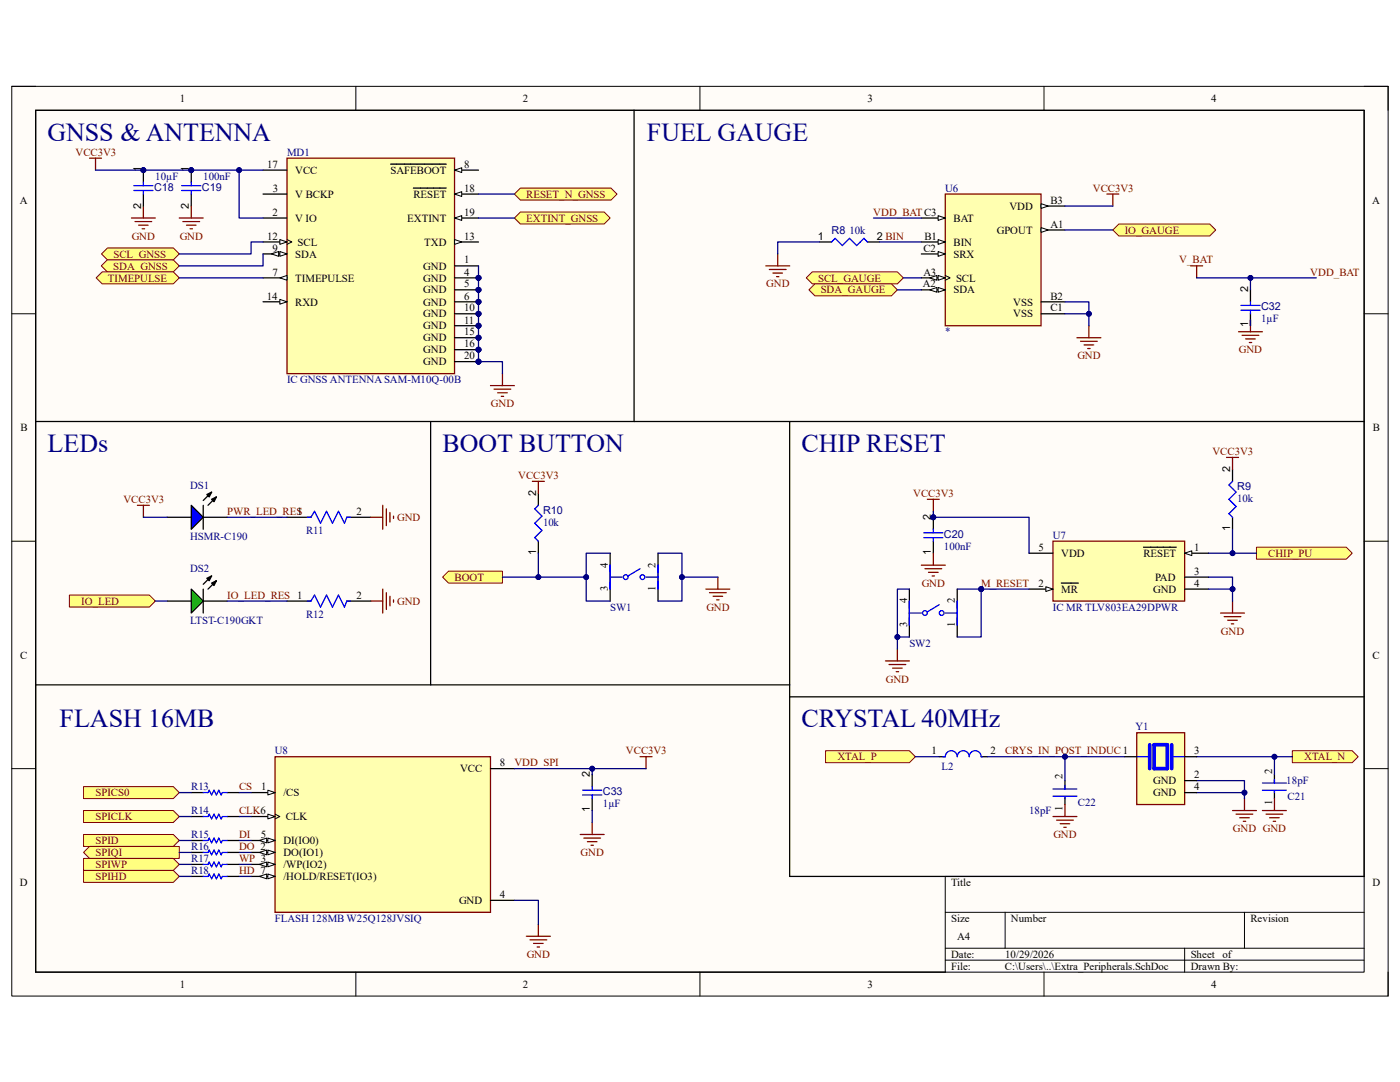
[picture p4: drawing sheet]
<svg xmlns="http://www.w3.org/2000/svg" width="279mm" height="216mm" viewBox="0 0 279 216" stroke-linecap="round" stroke-linejoin="round" font-family="sans-serif">
<path d="M2.3 17.2h274.7v181.6h-274.7z" fill-rule="evenodd" fill="#fffcf8"/>
<path d="M2.3 17.2h274.7v181.6h-274.7z" fill="none" stroke="#000" stroke-width=".2"/>
<path d="M7.1 22h265.1v172h-265.1z" fill-rule="evenodd" fill="#fffcf8"/>
<g fill="none" stroke="#000" stroke-width=".2">
<path d="M2.3 17.2h4.8M71 17.2v4.8M139.7 17.2v4.8M208.4 17.2v4.8M272.2 17.2h4.8v4.8M7.1 22h265.1v172h-265.1zM2.3 62.6h4.8M272.2 62.6h4.8M2.3 108h4.8M272.2 108h4.8M2.3 153.4h4.8M272.2 153.4h4.8"/>
<path d="M272.2 174.9h-83.6v19.1M71 194v4.8M139.7 194v4.8M188.6 182h83.6M188.6 189.2h83.6M188.6 191.6h83.6M200.6 182v7.2M208.4 194v4.8M236.4 189.2v4.8M248.4 182v7.2M277 194v4.8"/>
</g>
<circle cx="95.5" cy="55.4" r=".48" fill="#000080"/>
<circle cx="95.5" cy="55.4" r=".48" fill="none" stroke="#000080" stroke-width=".2"/>
<circle cx="95.5" cy="57.8" r=".48" fill="#000080"/>
<circle cx="95.5" cy="57.8" r=".48" fill="none" stroke="#000080" stroke-width=".2"/>
<circle cx="95.5" cy="60.2" r=".48" fill="#000080"/>
<circle cx="95.5" cy="60.2" r=".48" fill="none" stroke="#000080" stroke-width=".2"/>
<circle cx="95.5" cy="62.6" r=".48" fill="#000080"/>
<circle cx="95.5" cy="62.6" r=".48" fill="none" stroke="#000080" stroke-width=".2"/>
<circle cx="95.5" cy="65" r=".48" fill="#000080"/>
<circle cx="95.5" cy="65" r=".48" fill="none" stroke="#000080" stroke-width=".2"/>
<circle cx="95.5" cy="67.4" r=".48" fill="#000080"/>
<circle cx="95.5" cy="67.4" r=".48" fill="none" stroke="#000080" stroke-width=".2"/>
<circle cx="95.5" cy="69.8" r=".48" fill="#000080"/>
<circle cx="95.5" cy="69.8" r=".48" fill="none" stroke="#000080" stroke-width=".2"/>
<circle cx="95.5" cy="72.2" r=".48" fill="#000080"/>
<circle cx="95.5" cy="72.2" r=".48" fill="none" stroke="#000080" stroke-width=".2"/>
<path d="M57.3 31.6h33.4v43h-33.4z" fill-rule="evenodd" fill="#ffffb0"/>
<path d="M57.3 31.6h33.4v43h-33.4z" fill="none" stroke="#800000" stroke-width=".25"/>
<path d="M52.5 33.9h4.8M90.7 33.9h4.8" fill="none" stroke="#000" stroke-width=".25"/>
<path d="M90.7 33.9l1.4-.4v.9z" fill="#f8fcff"/>
<path d="M90.7 33.9l1.4-.4v.9z" fill="none" stroke="#000" stroke-width=".2"/>
<path d="M78 32.8h8.2M86.2 32.8h2.8M90.7 43.5h4.8" fill="none" stroke="#000" stroke-width=".25"/>
<path d="M90.7 43.5l1.4-.5v1z" fill="#f8fcff"/>
<path d="M90.7 43.5l1.4-.5v1z" fill="none" stroke="#000" stroke-width=".2"/>
<path d="M90.7 38.7h4.8" fill="none" stroke="#000" stroke-width=".25"/>
<path d="M90.7 38.7l1.4-.5v1z" fill="#f8fcff"/>
<path d="M90.7 38.7l1.4-.5v1z" fill="none" stroke="#000" stroke-width=".2"/>
<path d="M89 37.5h-6.5M52.5 60.2h4.8" fill="none" stroke="#000" stroke-width=".25"/>
<path d="M55.8 59.7l1.5 .5-1.5 .5z" fill="#f8fcff"/>
<path d="M55.8 59.7l1.5 .5-1.5 .5z" fill="none" stroke="#000" stroke-width=".2"/>
<path d="M52.5 48.3h4.8" fill="none" stroke="#000" stroke-width=".25"/>
<path d="M55.8 47.8l1.5 .5-1.5 .5z" fill="#f8fcff"/>
<path d="M55.8 47.8l1.5 .5-1.5 .5zM57.3 47.8l.9 .5-.9 .5" fill="none" stroke="#000" stroke-width=".2"/>
<path d="M52.5 50.7h4.8" fill="none" stroke="#000" stroke-width=".25"/>
<path d="M55.8 50.2l1.5 .5-1.5 .4z" fill="#f8fcff"/>
<path d="M55.8 50.2l1.5 .5-1.5 .4z" fill="none" stroke="#000" stroke-width=".2"/>
<path d="M54.2 50.7l1.4-.5v.9z" fill="#f8fcff"/>
<path d="M54.2 50.7l1.4-.5v.9z" fill="none" stroke="#000" stroke-width=".2"/>
<path d="M52.5 55.4h4.8" fill="none" stroke="#000" stroke-width=".25"/>
<path d="M55.8 55.4l1.5-.4v.9z" fill="#f8fcff"/>
<path d="M55.8 55.4l1.5-.4v.9z" fill="none" stroke="#000" stroke-width=".2"/>
<path d="M90.7 48.3h4.8" fill="none" stroke="#000" stroke-width=".25"/>
<path d="M90.7 47.8l1.4 .5-1.4 .5z" fill="#f8fcff"/>
<path d="M90.7 47.8l1.4 .5-1.4 .5z" fill="none" stroke="#000" stroke-width=".2"/>
<path d="M52.5 38.7h4.8M52.5 43.5h4.8M90.7 53.1h4.8M90.7 55.4h4.8" fill="none" stroke="#000" stroke-width=".25"/>
<circle cx="95.5" cy="55.4" r=".48" fill="#000080"/>
<circle cx="95.5" cy="55.4" r=".48" fill="none" stroke="#000080" stroke-width=".2"/>
<path d="M90.7 57.8h4.8" fill="none" stroke="#000" stroke-width=".25"/>
<circle cx="95.5" cy="57.8" r=".48" fill="#000080"/>
<circle cx="95.5" cy="57.8" r=".48" fill="none" stroke="#000080" stroke-width=".2"/>
<path d="M90.7 60.2h4.8" fill="none" stroke="#000" stroke-width=".25"/>
<circle cx="95.5" cy="60.2" r=".48" fill="#000080"/>
<circle cx="95.5" cy="60.2" r=".48" fill="none" stroke="#000080" stroke-width=".2"/>
<path d="M90.7 62.6h4.8" fill="none" stroke="#000" stroke-width=".25"/>
<circle cx="95.5" cy="62.6" r=".48" fill="#000080"/>
<circle cx="95.5" cy="62.6" r=".48" fill="none" stroke="#000080" stroke-width=".2"/>
<path d="M90.7 65h4.8" fill="none" stroke="#000" stroke-width=".25"/>
<circle cx="95.5" cy="65" r=".48" fill="#000080"/>
<circle cx="95.5" cy="65" r=".48" fill="none" stroke="#000080" stroke-width=".2"/>
<path d="M90.7 67.4h4.8" fill="none" stroke="#000" stroke-width=".25"/>
<circle cx="95.5" cy="67.4" r=".48" fill="#000080"/>
<circle cx="95.5" cy="67.4" r=".48" fill="none" stroke="#000080" stroke-width=".2"/>
<path d="M90.7 69.8h4.8" fill="none" stroke="#000" stroke-width=".25"/>
<circle cx="95.5" cy="69.8" r=".48" fill="#000080"/>
<circle cx="95.5" cy="69.8" r=".48" fill="none" stroke="#000080" stroke-width=".2"/>
<path d="M90.7 72.2h4.8" fill="none" stroke="#000" stroke-width=".25"/>
<circle cx="95.5" cy="72.2" r=".48" fill="#000080"/>
<circle cx="95.5" cy="72.2" r=".48" fill="none" stroke="#000080" stroke-width=".2"/>
<path d="M21.4 49.5h13.2l1.2 1.2-1.2 1.2h-13.2l-1.1-1.2z" fill-rule="evenodd" fill="#ffff80"/>
<path d="M21.4 49.5h13.2l1.2 1.2-1.2 1.2h-13.2l-1.1-1.2z" fill="none" stroke="#800000" stroke-width=".2"/>
<path d="M21.4 51.9h13.2l1.2 1.2-1.2 1.2h-13.2l-1.2-1.2z" fill-rule="evenodd" fill="#ffff80"/>
<path d="M21.4 51.9h13.2l1.2 1.2-1.2 1.2h-13.2l-1.2-1.2z" fill="none" stroke="#800000" stroke-width=".2"/>
<path d="M20.4 54.3h14.2l1.2 1.1-1.2 1.2h-14.2l-1.2-1.2z" fill-rule="evenodd" fill="#ffff80"/>
<path d="M20.4 54.3h14.2l1.2 1.1-1.2 1.2h-14.2l-1.2-1.2z" fill="none" stroke="#800000" stroke-width=".2"/>
<path d="M26.2 43.5h4.8M26.9 44.2h3.4M27.7 44.9h1.9M28.4 45.7h.5M28.6 41.1v2.4" fill="none" stroke="#800000" stroke-width=".25"/>
<circle cx="28.6" cy="33.9" r=".48" fill="#000080"/>
<circle cx="28.6" cy="33.9" r=".48" fill="none" stroke="#000080" stroke-width=".2"/>
<path d="M28.6 33.9v2.4" fill="none" stroke="#000" stroke-width=".25"/>
<circle cx="28.6" cy="33.9" r=".48" fill="#000080"/>
<circle cx="28.6" cy="33.9" r=".48" fill="none" stroke="#000080" stroke-width=".2"/>
<path d="M28.6 38.7v2.4" fill="none" stroke="#000" stroke-width=".25"/>
<path d="M26.7 38h3.8M26.7 37.1h3.8M28.6 36.3v.8M28.6 38v.7" fill="none" stroke="#00f" stroke-width=".25"/>
<circle cx="38.2" cy="33.9" r=".48" fill="#000080"/>
<circle cx="38.2" cy="33.9" r=".48" fill="none" stroke="#000080" stroke-width=".2"/>
<path d="M38.2 33.9v2.4" fill="none" stroke="#000" stroke-width=".25"/>
<circle cx="38.2" cy="33.9" r=".48" fill="#000080"/>
<circle cx="38.2" cy="33.9" r=".48" fill="none" stroke="#000080" stroke-width=".2"/>
<path d="M38.2 38.7v2.4" fill="none" stroke="#000" stroke-width=".25"/>
<path d="M36.3 38h3.8M36.3 37.1h3.8M38.2 36.3v.8M38.2 38v.7" fill="none" stroke="#00f" stroke-width=".25"/>
<path d="M35.8 43.5h4.8M36.5 44.2h3.3M37.2 44.9h1.9M37.9 45.7h.5M38.2 41.1v2.4M97.9 76.9h4.8M98.6 77.7h3.3M99.3 78.4h1.9M100 79.1h.5M100.3 74.6v2.3" fill="none" stroke="#800000" stroke-width=".25"/>
<path d="M103.9 37.5h18l1.2 1.2-1.2 1.2h-18l-1.2-1.2z" fill-rule="evenodd" fill="#ffff80"/>
<path d="M103.9 37.5h18l1.2 1.2-1.2 1.2h-18l-1.2-1.2z" fill="none" stroke="#800000" stroke-width=".2"/>
<path d="M103.9 42.3h16.7l1.2 1.2-1.2 1.2h-16.7l-1.2-1.2z" fill-rule="evenodd" fill="#ffff80"/>
<path d="M103.9 42.3h16.7l1.2 1.2-1.2 1.2h-16.7l-1.2-1.2z" fill="none" stroke="#800000" stroke-width=".2"/>
<path d="M17.9 31.6h2.4M19.1 31.6v2.3" fill="none" stroke="#800000" stroke-width=".25"/>
<path d="M33.4 103.2h4.8M40.6 103.2h4.7" fill="none" stroke="#000" stroke-width=".25"/>
<path d="M38.2 100.8l2.4 2.4-2.4 2.4z" fill="#00f"/>
<path d="M41.3 98.7l.9-.5-.4 1zM42.2 99.6l1-.4-.5 .9zM42.2 98.2l-1.6 1.7M43.2 99.2l-1.7 1.6M33.4 119.9h4.8M38.2 100.8l2.4 2.4-2.4 2.4zM40.6 100.8v4.8M40.6 119.9h4.7" fill="none" stroke="#000" stroke-width=".25"/>
<path d="M41.3 98.7l.9-.5-.4 1zM42.2 99.6l1-.4-.5 .9z" fill="#000"/>
<path d="M38.2 117.5l2.4 2.4-2.4 2.4z" fill="#00bf00"/>
<g fill="none" stroke="#000" stroke-width=".25">
<path d="M38.2 117.5l2.4 2.4-2.4 2.4zM40.6 117.5v4.8M41.3 115.4l.9-.5-.4 1zM42.2 116.4l1-.5-.5 .9zM42.2 114.9l-1.6 1.7M43.2 115.9l-1.7 1.6M57.3 103.2h4.8M57.3 119.9h4.8M69.2 103.2h4.8M69.2 119.9h4.8M187.5 151h1.1M195.8 151h1.2"/>
<path d="M212.5 155.8v1.6M212.5 159.1v1.4M254.3 154.6v1.6M254.3 157.9v1.5"/>
</g>
<path d="M41.3 115.4l.9-.5-.4 1zM42.2 116.4l1-.5-.5 .9z" fill="#000"/>
<g fill="none" stroke="#800000" stroke-width=".25">
<path d="M27.4 100.8h2.4M28.6 100.8v2.4M74 119.9h2.4M74 103.2h2.4M76.4 100.8v4.8M76.4 117.5v4.8M77.1 101.5v3.4M77.1 118.3v3.3M77.8 102.3v1.9M77.8 119v1.9M78.5 103v.5M78.5 119.7v.5"/>
<path d="M248.4 159.4v2.3M254.3 159.4v2.3M210.1 162.9h4.8M210.9 163.7h3.3M211.6 164.4h1.9M212.3 165.1h.5M212.5 160.5v2.4M246 161.7h4.8M246.7 162.5h3.3M247.4 163.2h1.9M248.1 163.9h.5M251.9 161.7h4.8"/>
<path d="M252.7 162.5h3.3M253.4 163.2h1.9M254.1 163.9h.5"/>
</g>
<path d="M61.3 103.2h.8l.7-1.2 1.2 2.4 1.2-2.4 1.2 2.4 1.1-2.4 1.2 2.4 .5-1.2h.7M61.3 119.9h.8l.7-1.2 1.2 2.4 1.2-2.4 1.2 2.4 1.1-2.4 1.2 2.4 .5-1.2h.7M188.2 151h.5a1.19 1.19 0 0 1 1.1-1.2 1.19 1.19 0 0 1 1.2 1.2 1.2 1.2 0 0 1 1.2-1.2 1.2 1.2 0 0 1 1.2 1.2 1.19 1.19 0 0 1 1.2-1.2 1.19 1.19 0 0 1 1.2 1.2h.3M210.1 157.4h4.8M210.1 158.9h4.8M212.5 156.7v.7M212.5 159.1v.3M251.9 156.2h4.8M251.9 157.7h4.8M254.3 155.5v.7M254.3 157.9v.3" fill="none" stroke="#00f" stroke-width=".25"/>
<path d="M54.9 151h43v31h-43z" fill-rule="evenodd" fill="#ffffb0"/>
<path d="M54.9 151h43v31h-43z" fill="none" stroke="#800000" stroke-width=".25"/>
<path d="M50.1 158.2h4.8" fill="none" stroke="#000" stroke-width=".25"/>
<path d="M53.5 157.7l1.4 .5-1.4 .4z" fill="#f8fcff"/>
<path d="M53.5 157.7l1.4 .5-1.4 .4z" fill="none" stroke="#000" stroke-width=".2"/>
<path d="M50.1 162.9h4.8" fill="none" stroke="#000" stroke-width=".25"/>
<path d="M53.5 162.5l1.4 .4-1.4 .5z" fill="#f8fcff"/>
<path d="M53.5 162.5l1.4 .4-1.4 .5zM54.9 162.5l.9 .4-.9 .5" fill="none" stroke="#000" stroke-width=".2"/>
<path d="M50.1 167.7h4.8" fill="none" stroke="#000" stroke-width=".25"/>
<path d="M53.5 167.2l1.4 .5-1.4 .5z" fill="#f8fcff"/>
<path d="M53.5 167.2l1.4 .5-1.4 .5z" fill="none" stroke="#000" stroke-width=".2"/>
<path d="M51.8 167.7l1.4-.5v1z" fill="#f8fcff"/>
<path d="M51.8 167.7l1.4-.5v1z" fill="none" stroke="#000" stroke-width=".2"/>
<path d="M50.1 170.1h4.8" fill="none" stroke="#000" stroke-width=".25"/>
<path d="M53.5 169.6l1.4 .5-1.4 .5z" fill="#f8fcff"/>
<path d="M53.5 169.6l1.4 .5-1.4 .5z" fill="none" stroke="#000" stroke-width=".2"/>
<path d="M51.8 170.1l1.4-.5v1z" fill="#f8fcff"/>
<path d="M51.8 170.1l1.4-.5v1z" fill="none" stroke="#000" stroke-width=".2"/>
<path d="M50.1 172.5h4.8" fill="none" stroke="#000" stroke-width=".25"/>
<path d="M53.5 172l1.4 .5-1.4 .5z" fill="#f8fcff"/>
<path d="M53.5 172l1.4 .5-1.4 .5z" fill="none" stroke="#000" stroke-width=".2"/>
<path d="M51.8 172.5l1.4-.5v1z" fill="#f8fcff"/>
<path d="M51.8 172.5l1.4-.5v1z" fill="none" stroke="#000" stroke-width=".2"/>
<path d="M50.1 174.9h4.8" fill="none" stroke="#000" stroke-width=".25"/>
<path d="M53.5 174.4l1.4 .5-1.4 .5z" fill="#f8fcff"/>
<path d="M53.5 174.4l1.4 .5-1.4 .5z" fill="none" stroke="#000" stroke-width=".2"/>
<path d="M51.8 174.9l1.4-.5v1z" fill="#f8fcff"/>
<path d="M51.8 174.9l1.4-.5v1z" fill="none" stroke="#000" stroke-width=".2"/>
<path d="M97.9 153.4h4.8M97.9 179.7h4.8" fill="none" stroke="#000" stroke-width=".25"/>
<path d="M16.7 161.7h17.9l1.2 1.2-1.2 1.2h-17.9z" fill-rule="evenodd" fill="#ffff80"/>
<path d="M16.7 161.7h17.9l1.2 1.2-1.2 1.2h-17.9z" fill="none" stroke="#800000" stroke-width=".2"/>
<path d="M16.7 166.5h17.9l1.2 1.2-1.2 1.2h-17.9z" fill-rule="evenodd" fill="#ffff80"/>
<path d="M16.7 166.5h17.9l1.2 1.2-1.2 1.2h-17.9z" fill="none" stroke="#800000" stroke-width=".2"/>
<path d="M17.9 168.9h17.9v2.4h-17.9l-1.2-1.2z" fill-rule="evenodd" fill="#ffff80"/>
<path d="M17.9 168.9h17.9v2.4h-17.9l-1.2-1.2z" fill="none" stroke="#800000" stroke-width=".2"/>
<path d="M16.7 171.3h17.9l1.2 1.2-1.2 1.2h-17.9z" fill-rule="evenodd" fill="#ffff80"/>
<path d="M16.7 171.3h17.9l1.2 1.2-1.2 1.2h-17.9z" fill="none" stroke="#800000" stroke-width=".2"/>
<path d="M16.7 173.7h17.9l1.2 1.2-1.2 1.2h-17.9z" fill-rule="evenodd" fill="#ffff80"/>
<path d="M16.7 173.7h17.9l1.2 1.2-1.2 1.2h-17.9z" fill="none" stroke="#800000" stroke-width=".2"/>
<path d="M105.1 186.8h4.7M105.8 187.5h3.3M106.5 188.2h1.9M107.2 189h.5M107.4 184.4v2.4" fill="none" stroke="#800000" stroke-width=".25"/>
<path d="M16.7 157h17.9l1.2 1.2-1.2 1.1h-17.9z" fill-rule="evenodd" fill="#ffff80"/>
<path d="M16.7 157h17.9l1.2 1.2-1.2 1.1h-17.9z" fill="none" stroke="#800000" stroke-width=".2"/>
<path d="M38.2 158.2h2.4M45.3 158.2h2.4M38.2 162.9h2.4M38.2 167.7h2.4M38.2 170.1h2.4M38.2 172.5h2.4M38.2 174.9h2.4M45.3 162.9h2.4M45.3 167.7h2.4M45.3 170.1h2.4M45.3 172.5h2.4M45.3 174.9h2.4" fill="none" stroke="#000" stroke-width=".25"/>
<path d="M40.6 158.2h.9l.3-.5 .4 .9 .5-.9 .5 .9 .5-.9 .4 .9 .3-.4h.9M40.6 162.9h.9l.3-.4 .4 .9 .5-.9 .5 .9 .5-.9 .4 .9 .3-.5h.9M40.6 167.7h.9l.3-.5 .4 1 .5-1 .5 1 .5-1 .4 1 .3-.5h.9M40.6 170.1h.9l.3-.5 .4 1 .5-1 .5 1 .5-1 .4 1 .3-.5h.9M40.6 172.5h.9l.3-.5 .4 1 .5-1 .5 1 .5-1 .4 1 .3-.5h.9M40.6 174.9h.9l.3-.5 .4 1 .5-1 .5 1 .5-1 .4 1 .3-.5h.9" fill="none" stroke="#00f" stroke-width=".25"/>
<path d="M210.1 108h26.3v11.9h-26.3z" fill-rule="evenodd" fill="#ffffb0"/>
<path d="M210.1 108h26.3v11.9h-26.3z" fill="none" stroke="#800000" stroke-width=".25"/>
<path d="M205.4 110.4h4.7M205.4 117.5h4.7" fill="none" stroke="#000" stroke-width=".25"/>
<path d="M208.7 117.1l1.4 .4-1.4 .5z" fill="#f8fcff"/>
<path d="M208.7 117.1l1.4 .4-1.4 .5z" fill="none" stroke="#000" stroke-width=".2"/>
<path d="M211.8 116.4h3.4M236.4 110.4h4.8" fill="none" stroke="#000" stroke-width=".25"/>
<path d="M236.4 110.4l1.4-.5v1z" fill="#f8fcff"/>
<path d="M236.4 110.4l1.4-.5v1z" fill="none" stroke="#000" stroke-width=".2"/>
<path d="M181.5 117.5v9.6M191 117.5v9.6M228.2 109.2h6.5M236.4 117.5h4.8M236.4 115.2h4.8" fill="none" stroke="#000" stroke-width=".25"/>
<g fill="none" stroke="#00f" stroke-width=".25">
<path d="M181.5 119.9v4.8M191 119.9v4.8M181.5 122.3h2.4M187.5 120.6l-2.4 1.5M188.6 122.3h2.4"/>
<circle cx="184.6" cy="122.3" r=".48"/>
<circle cx="187.9" cy="122.3" r=".48"/>
</g>
<path d="M246 119.9v2.4M176.7 131.9h4.8M177.4 132.6h3.4M178.1 133.3h2M178.9 134h.4M179.1 129.5v2.4M243.6 122.3h4.8M244.3 123h3.3M245 123.8h1.9M245.7 124.5h.5" fill="none" stroke="#800000" stroke-width=".25"/>
<path d="M250.8 109.2h17.9l1.2 1.2-1.2 1.2h-17.9z" fill-rule="evenodd" fill="#ffff80"/>
<path d="M250.8 109.2h17.9l1.2 1.2-1.2 1.2h-17.9z" fill="none" stroke="#800000" stroke-width=".2"/>
<path d="M246 93.7v2.4M246 103.2v2.4" fill="none" stroke="#000" stroke-width=".25"/>
<path d="M246 96.1l-.7 .7 1.4 1.4-1.4 1.4 1.4 1.5-1.4 1.4 .7 .7" fill="none" stroke="#00f" stroke-width=".25"/>
<path d="M185.1 99.6h2.4M186.3 99.6v2.4M244.8 91.3h2.4M246 91.3v2.4" fill="none" stroke="#800000" stroke-width=".25"/>
<circle cx="186.3" cy="103.2" r=".48" fill="#000080"/>
<circle cx="186.3" cy="103.2" r=".48" fill="none" stroke="#000080" stroke-width=".2"/>
<path d="M186.3 103.2v2.4M186.3 108v2.4" fill="none" stroke="#000" stroke-width=".25"/>
<circle cx="186.3" cy="103.2" r=".48" fill="#000080"/>
<circle cx="186.3" cy="103.2" r=".48" fill="none" stroke="#000080" stroke-width=".2"/>
<g fill="none" stroke="#00f" stroke-width=".25">
<path d="M107.4 100.8l-.7 .7 1.5 1.5-1.5 1.4 1.5 1.4-1.5 1.5 .7 .7M121.8 115.2h2.4M121.8 112.8v4.7M127.7 113.5l-2.4 1.4M128.9 115.2h2.4M131.3 112.8v4.7M184.4 106.3h3.8M184.4 107.3h3.8M186.3 105.6v.7M186.3 107.3v.7"/>
<circle cx="124.9" cy="115.2" r=".48"/>
<circle cx="128.2" cy="115.2" r=".48"/>
</g>
<path d="M106.2 96h2.4M107.4 96v2.4M140.9 117.5h4.8M141.6 118.3h3.3M142.3 119h1.9M143 119.7h.5M143.3 115.2v2.3M183.9 112.8h4.7M184.6 113.5h3.3M185.3 114.2h1.9M186 114.9h.5M186.3 110.4v2.4" fill="none" stroke="#800000" stroke-width=".25"/>
<path d="M126.5 22v62.1M107.4 98.4v2.4M157.6 84.1v90.8h114.6v-152.9h-265.1v62.1h265.1M107.4 108v2.4M121.8 110.4v9.5M131.3 110.4v9.5M7.1 136.7h150.5M157.6 139h114.6" fill="none" stroke="#000" stroke-width=".25"/>
<path d="M13.8 118.7h16l1.2 1.2-1.2 1.2h-16z" fill-rule="evenodd" fill="#ffff80"/>
<path d="M13.8 118.7h16l1.2 1.2-1.2 1.2h-16z" fill="none" stroke="#800000" stroke-width=".2"/>
<path d="M85.9 84.1v52.6" fill="none" stroke="#000" stroke-width=".25"/>
<circle cx="195.8" cy="117.5" r=".48" fill="#000080"/>
<circle cx="195.8" cy="117.5" r=".48" fill="none" stroke="#000080" stroke-width=".2"/>
<path d="M7.1 84.1v109.9h181.5" fill="none" stroke="#000" stroke-width=".25"/>
<path d="M88.3 115.2l1.2-1.2h10.8v2.4h-10.8z" fill-rule="evenodd" fill="#ffff80"/>
<path d="M88.3 115.2l1.2-1.2h10.8v2.4h-10.8z" fill="none" stroke="#800000" stroke-width=".2"/>
<path d="M164.8 149.8h16.7l1.2 1.2-1.2 1.2h-16.7z" fill-rule="evenodd" fill="#ffff80"/>
<path d="M164.8 149.8h16.7l1.2 1.2-1.2 1.2h-16.7z" fill="none" stroke="#800000" stroke-width=".2"/>
<path d="M257.9 149.8h12l1.1 1.2-1.1 1.2h-12z" fill-rule="evenodd" fill="#ffff80"/>
<path d="M257.9 149.8h12l1.1 1.2-1.1 1.2h-12z" fill="none" stroke="#800000" stroke-width=".2"/>
<path d="M188.6 38.7h19.2v26.3h-19.2z" fill-rule="evenodd" fill="#ffffb0"/>
<path d="M188.6 38.7h19.2v26.3h-19.2z" fill="none" stroke="#800000" stroke-width=".25"/>
<path d="M183.9 43.5h4.7" fill="none" stroke="#000" stroke-width=".25"/>
<path d="M187.2 43l1.4 .5-1.4 .5z" fill="#f8fcff"/>
<path d="M187.2 43l1.4 .5-1.4 .5z" fill="none" stroke="#000" stroke-width=".2"/>
<path d="M183.9 48.3h4.7" fill="none" stroke="#000" stroke-width=".25"/>
<path d="M187.2 47.8l1.4 .5-1.4 .5z" fill="#f8fcff"/>
<path d="M187.2 47.8l1.4 .5-1.4 .5z" fill="none" stroke="#000" stroke-width=".2"/>
<path d="M183.9 50.7h4.7" fill="none" stroke="#000" stroke-width=".25"/>
<path d="M187.2 50.2l1.4 .5-1.4 .4z" fill="#f8fcff"/>
<path d="M187.2 50.2l1.4 .5-1.4 .4z" fill="none" stroke="#000" stroke-width=".2"/>
<path d="M183.9 55.4h4.7" fill="none" stroke="#000" stroke-width=".25"/>
<path d="M187.2 55l1.4 .4-1.4 .5z" fill="#f8fcff"/>
<path d="M187.2 55l1.4 .4-1.4 .5z" fill="none" stroke="#000" stroke-width=".2"/>
<path d="M185.5 55.4l1.5-.4v.9z" fill="#f8fcff"/>
<path d="M185.5 55.4l1.5-.4v.9zM188.6 55l1 .4-1 .5" fill="none" stroke="#000" stroke-width=".2"/>
<path d="M183.9 57.8h4.7" fill="none" stroke="#000" stroke-width=".25"/>
<path d="M187.2 57.4l1.4 .4-1.4 .5z" fill="#f8fcff"/>
<path d="M187.2 57.4l1.4 .4-1.4 .5z" fill="none" stroke="#000" stroke-width=".2"/>
<path d="M185.5 57.8l1.5-.4v.9z" fill="#f8fcff"/>
<path d="M185.5 57.8l1.5-.4v.9z" fill="none" stroke="#000" stroke-width=".2"/>
<path d="M207.8 41.1h4.7" fill="none" stroke="#000" stroke-width=".25"/>
<path d="M207.8 40.6l1.4 .5-1.4 .5z" fill="#f8fcff"/>
<path d="M207.8 40.6l1.4 .5-1.4 .5z" fill="none" stroke="#000" stroke-width=".2"/>
<path d="M207.8 45.9h4.7" fill="none" stroke="#000" stroke-width=".25"/>
<path d="M207.8 45.4l1.4 .5-1.4 .5z" fill="#f8fcff"/>
<path d="M207.8 45.4l1.4 .5-1.4 .5z" fill="none" stroke="#000" stroke-width=".2"/>
<path d="M207.8 60.2h4.7M207.8 62.6h4.7" fill="none" stroke="#000" stroke-width=".25"/>
<path d="M160.9 55.4l1.2-1.1h17l1.2 1.1-1.2 1.2h-17z" fill-rule="evenodd" fill="#ffff80"/>
<path d="M160.9 55.4l1.2-1.1h17l1.2 1.1-1.2 1.2h-17z" fill="none" stroke="#800000" stroke-width=".2"/>
<path d="M161.4 57.8l1.2-1.2h15.3l1.2 1.2-1.2 1.2h-15.3z" fill-rule="evenodd" fill="#ffff80"/>
<path d="M161.4 57.8l1.2-1.2h15.3l1.2 1.2-1.2 1.2h-15.3z" fill="none" stroke="#800000" stroke-width=".2"/>
<path d="M214.9 67.4h4.8M215.6 68.1h3.4M216.4 68.8h1.9M217.1 69.5h.5M217.3 65v2.4" fill="none" stroke="#800000" stroke-width=".25"/>
<path d="M222.1 45.9l1.2-1.2h18.1l1.2 1.2-1.2 1.2h-18.1z" fill-rule="evenodd" fill="#ffff80"/>
<path d="M222.1 45.9l1.2-1.2h18.1l1.2 1.2-1.2 1.2h-18.1z" fill="none" stroke="#800000" stroke-width=".2"/>
<path d="M163.6 48.3h2.4M173.1 48.3h2.4M249.6 57.8v2.4M249.6 62.6v2.4M118.2 154.6v2.4M118.2 159.3v2.4" fill="none" stroke="#000" stroke-width=".25"/>
<path d="M166 48.3l.7-.7 1.4 1.4 1.4-1.4 1.5 1.4 1.4-1.4 .7 .7M247.6 60.9h3.9M247.6 61.9h3.9M249.6 60.2v.7M249.6 61.9v.7M116.3 157.7h3.8M116.3 158.6h3.8M118.2 157v.7M118.2 158.6v.7" fill="none" stroke="#00f" stroke-width=".25"/>
<g fill="none" stroke="#800000" stroke-width=".25">
<path d="M220.9 38.7h2.4M222.1 38.7v2.4M152.8 53.1h4.8M153.5 53.8h3.4M154.3 54.5h1.9M155 55.2h.4M155.2 50.7v2.4M237.6 53.1h2.4M238.8 53.1v2.3M247.2 66.2h4.7M247.9 66.9h3.3M248.6 67.6h1.9"/>
<path d="M249.3 68.3h.5M249.6 63.8v2.4M127.7 151h2.4M128.9 151v2.4M115.8 166.5h4.8M116.5 167.2h3.4M117.2 167.9h1.9M117.9 168.7h.5M118.2 164.1v2.4"/>
</g>
<path d="M47.7 33.9v9.6h4.8" fill="none" stroke="#000080" stroke-width=".25"/>
<circle cx="47.7" cy="33.9" r=".48" fill="#000080"/>
<circle cx="47.7" cy="33.9" r=".48" fill="none" stroke="#000080" stroke-width=".2"/>
<path d="M19.1 33.9h33.4M35.8 55.4h16.7M52.5 50.7v2.4h-16.7M52.5 48.3h-2.4v2.4h-14.3" fill="none" stroke="#000080" stroke-width=".25"/>
<circle cx="47.7" cy="33.9" r=".48" fill="#000080"/>
<circle cx="47.7" cy="33.9" r=".48" fill="none" stroke="#000080" stroke-width=".2"/>
<circle cx="38.2" cy="33.9" r=".48" fill="#000080"/>
<circle cx="38.2" cy="33.9" r=".48" fill="none" stroke="#000080" stroke-width=".2"/>
<circle cx="28.6" cy="33.9" r=".48" fill="#000080"/>
<circle cx="28.6" cy="33.9" r=".48" fill="none" stroke="#000080" stroke-width=".2"/>
<path d="M95.5 53.1v2.3" fill="none" stroke="#000080" stroke-width=".25"/>
<circle cx="95.5" cy="55.4" r=".48" fill="#000080"/>
<circle cx="95.5" cy="55.4" r=".48" fill="none" stroke="#000080" stroke-width=".2"/>
<path d="M95.5 55.4v2.4" fill="none" stroke="#000080" stroke-width=".25"/>
<circle cx="95.5" cy="57.8" r=".48" fill="#000080"/>
<circle cx="95.5" cy="57.8" r=".48" fill="none" stroke="#000080" stroke-width=".2"/>
<circle cx="95.5" cy="55.4" r=".48" fill="#000080"/>
<circle cx="95.5" cy="55.4" r=".48" fill="none" stroke="#000080" stroke-width=".2"/>
<path d="M95.5 57.8v2.4" fill="none" stroke="#000080" stroke-width=".25"/>
<circle cx="95.5" cy="57.8" r=".48" fill="#000080"/>
<circle cx="95.5" cy="57.8" r=".48" fill="none" stroke="#000080" stroke-width=".2"/>
<circle cx="95.5" cy="60.2" r=".48" fill="#000080"/>
<circle cx="95.5" cy="60.2" r=".48" fill="none" stroke="#000080" stroke-width=".2"/>
<path d="M95.5 60.2v2.4" fill="none" stroke="#000080" stroke-width=".25"/>
<circle cx="95.5" cy="62.6" r=".48" fill="#000080"/>
<circle cx="95.5" cy="62.6" r=".48" fill="none" stroke="#000080" stroke-width=".2"/>
<circle cx="95.5" cy="60.2" r=".48" fill="#000080"/>
<circle cx="95.5" cy="60.2" r=".48" fill="none" stroke="#000080" stroke-width=".2"/>
<path d="M95.5 62.6v2.4" fill="none" stroke="#000080" stroke-width=".25"/>
<circle cx="95.5" cy="62.6" r=".48" fill="#000080"/>
<circle cx="95.5" cy="62.6" r=".48" fill="none" stroke="#000080" stroke-width=".2"/>
<circle cx="95.5" cy="65" r=".48" fill="#000080"/>
<circle cx="95.5" cy="65" r=".48" fill="none" stroke="#000080" stroke-width=".2"/>
<path d="M95.5 65v2.4" fill="none" stroke="#000080" stroke-width=".25"/>
<circle cx="95.5" cy="65" r=".48" fill="#000080"/>
<circle cx="95.5" cy="65" r=".48" fill="none" stroke="#000080" stroke-width=".2"/>
<circle cx="95.5" cy="67.4" r=".48" fill="#000080"/>
<circle cx="95.5" cy="67.4" r=".48" fill="none" stroke="#000080" stroke-width=".2"/>
<path d="M95.5 67.4v2.4" fill="none" stroke="#000080" stroke-width=".25"/>
<circle cx="95.5" cy="69.8" r=".48" fill="#000080"/>
<circle cx="95.5" cy="69.8" r=".48" fill="none" stroke="#000080" stroke-width=".2"/>
<circle cx="95.5" cy="67.4" r=".48" fill="#000080"/>
<circle cx="95.5" cy="67.4" r=".48" fill="none" stroke="#000080" stroke-width=".2"/>
<path d="M95.5 69.8v2.4" fill="none" stroke="#000080" stroke-width=".25"/>
<circle cx="95.5" cy="69.8" r=".48" fill="#000080"/>
<circle cx="95.5" cy="69.8" r=".48" fill="none" stroke="#000080" stroke-width=".2"/>
<circle cx="95.5" cy="72.2" r=".48" fill="#000080"/>
<circle cx="95.5" cy="72.2" r=".48" fill="none" stroke="#000080" stroke-width=".2"/>
<path d="M95.5 72.2h4.8v2.4" fill="none" stroke="#000080" stroke-width=".25"/>
<circle cx="95.5" cy="72.2" r=".48" fill="#000080"/>
<circle cx="95.5" cy="72.2" r=".48" fill="none" stroke="#000080" stroke-width=".2"/>
<path d="M95.5 38.7h7.2M95.5 43.5h7.2M28.6 103.2h4.8M31 119.9h2.4M248.4 158.2v1.2" fill="none" stroke="#000080" stroke-width=".25"/>
<circle cx="248.4" cy="158.2" r=".48" fill="#000080"/>
<circle cx="248.4" cy="158.2" r=".48" fill="none" stroke="#000080" stroke-width=".2"/>
<path d="M238.8 155.8h9.6v2.4h-9.6" fill="none" stroke="#000080" stroke-width=".25"/>
<circle cx="248.4" cy="158.2" r=".48" fill="#000080"/>
<circle cx="248.4" cy="158.2" r=".48" fill="none" stroke="#000080" stroke-width=".2"/>
<path d="M238.8 151h19.1" fill="none" stroke="#000080" stroke-width=".25"/>
<circle cx="254.3" cy="151" r=".48" fill="#000080"/>
<circle cx="254.3" cy="151" r=".48" fill="none" stroke="#000080" stroke-width=".2"/>
<path d="M212.5 151v4.8" fill="none" stroke="#000080" stroke-width=".25"/>
<circle cx="212.5" cy="151" r=".48" fill="#000080"/>
<circle cx="212.5" cy="151" r=".48" fill="none" stroke="#000080" stroke-width=".2"/>
<path d="M205.4 117.5h-9.6v9.6h-4.8M47.7 158.2h2.4M182.7 151h4.8M47.7 172.5h2.4M47.7 170.1h2.4M47.7 167.7h2.4M47.7 162.9h2.4M47.7 174.9h2.4M102.7 179.7h4.7v4.7" fill="none" stroke="#000080" stroke-width=".25"/>
<circle cx="195.8" cy="117.5" r=".48" fill="#000080"/>
<circle cx="195.8" cy="117.5" r=".48" fill="none" stroke="#000080" stroke-width=".2"/>
<path d="M191 117.5h4.8" fill="none" stroke="#000080" stroke-width=".25"/>
<circle cx="195.8" cy="117.5" r=".48" fill="#000080"/>
<circle cx="195.8" cy="117.5" r=".48" fill="none" stroke="#000080" stroke-width=".2"/>
<path d="M241.2 110.4h9.6" fill="none" stroke="#000080" stroke-width=".25"/>
<circle cx="246" cy="110.4" r=".48" fill="#000080"/>
<circle cx="246" cy="110.4" r=".48" fill="none" stroke="#000080" stroke-width=".2"/>
<path d="M241.2 117.5h4.8" fill="none" stroke="#000080" stroke-width=".25"/>
<circle cx="246" cy="117.5" r=".48" fill="#000080"/>
<circle cx="246" cy="117.5" r=".48" fill="none" stroke="#000080" stroke-width=".2"/>
<path d="M241.2 115.2h4.8v4.7" fill="none" stroke="#000080" stroke-width=".25"/>
<circle cx="246" cy="117.5" r=".48" fill="#000080"/>
<circle cx="246" cy="117.5" r=".48" fill="none" stroke="#000080" stroke-width=".2"/>
<path d="M246 105.6v4.8" fill="none" stroke="#000080" stroke-width=".25"/>
<circle cx="246" cy="110.4" r=".48" fill="#000080"/>
<circle cx="246" cy="110.4" r=".48" fill="none" stroke="#000080" stroke-width=".2"/>
<path d="M179.1 127.1h2.4" fill="none" stroke="#000080" stroke-width=".25"/>
<circle cx="179.1" cy="127.1" r=".48" fill="#000080"/>
<circle cx="179.1" cy="127.1" r=".48" fill="none" stroke="#000080" stroke-width=".2"/>
<path d="M181.5 117.5h-2.4v12" fill="none" stroke="#000080" stroke-width=".25"/>
<circle cx="179.1" cy="127.1" r=".48" fill="#000080"/>
<circle cx="179.1" cy="127.1" r=".48" fill="none" stroke="#000080" stroke-width=".2"/>
<path d="M186.3 102v1.2h19.1v7.2" fill="none" stroke="#000080" stroke-width=".25"/>
<circle cx="186.3" cy="103.2" r=".48" fill="#000080"/>
<circle cx="186.3" cy="103.2" r=".48" fill="none" stroke="#000080" stroke-width=".2"/>
<path d="M117 115.2v4.7h4.8" fill="none" stroke="#000080" stroke-width=".25"/>
<circle cx="117" cy="115.2" r=".48" fill="#000080"/>
<circle cx="117" cy="115.2" r=".48" fill="none" stroke="#000080" stroke-width=".2"/>
<path d="M131.3 110.4h4.8v9.5h-4.8" fill="none" stroke="#000080" stroke-width=".25"/>
<circle cx="136.1" cy="115.2" r=".48" fill="#000080"/>
<circle cx="136.1" cy="115.2" r=".48" fill="none" stroke="#000080" stroke-width=".2"/>
<path d="M136.1 115.2h7.2" fill="none" stroke="#000080" stroke-width=".25"/>
<circle cx="136.1" cy="115.2" r=".48" fill="#000080"/>
<circle cx="136.1" cy="115.2" r=".48" fill="none" stroke="#000080" stroke-width=".2"/>
<path d="M107.4 110.4v4.8" fill="none" stroke="#000080" stroke-width=".25"/>
<circle cx="107.4" cy="115.2" r=".48" fill="#000080"/>
<circle cx="107.4" cy="115.2" r=".48" fill="none" stroke="#000080" stroke-width=".2"/>
<path d="M121.8 110.4h-4.8v4.8h-16.7" fill="none" stroke="#000080" stroke-width=".25"/>
<circle cx="117" cy="115.2" r=".48" fill="#000080"/>
<circle cx="117" cy="115.2" r=".48" fill="none" stroke="#000080" stroke-width=".2"/>
<circle cx="107.4" cy="115.2" r=".48" fill="#000080"/>
<circle cx="107.4" cy="115.2" r=".48" fill="none" stroke="#000080" stroke-width=".2"/>
<path d="M45.3 119.9h12M45.3 103.2h12M35.8 158.2h2.4M254.3 151v3.6M35.8 162.9h2.4M35.8 167.7h2.4M35.8 170.1h2.4M35.8 172.5h2.4M35.8 174.9h2.4" fill="none" stroke="#000080" stroke-width=".25"/>
<circle cx="254.3" cy="151" r=".48" fill="#000080"/>
<circle cx="254.3" cy="151" r=".48" fill="none" stroke="#000080" stroke-width=".2"/>
<path d="M197 151h27.5" fill="none" stroke="#000080" stroke-width=".25"/>
<circle cx="212.5" cy="151" r=".48" fill="#000080"/>
<circle cx="212.5" cy="151" r=".48" fill="none" stroke="#000080" stroke-width=".2"/>
<path d="M179.1 57.8h4.8M180.3 55.4h3.6M212.5 60.2h4.8v2.4h-4.8" fill="none" stroke="#000080" stroke-width=".25"/>
<circle cx="217.3" cy="62.6" r=".48" fill="#000080"/>
<circle cx="217.3" cy="62.6" r=".48" fill="none" stroke="#000080" stroke-width=".2"/>
<path d="M217.3 62.6v2.4" fill="none" stroke="#000080" stroke-width=".25"/>
<circle cx="217.3" cy="62.6" r=".48" fill="#000080"/>
<circle cx="217.3" cy="62.6" r=".48" fill="none" stroke="#000080" stroke-width=".2"/>
<path d="M163.6 48.3h-8.4v2.4M174.3 43.5h9.6M175.5 48.3h8.4M212.5 45.9h9.6M212.5 41.1h9.6M102.7 153.4h26.2" fill="none" stroke="#000080" stroke-width=".25"/>
<circle cx="118.2" cy="153.4" r=".48" fill="#000080"/>
<circle cx="118.2" cy="153.4" r=".48" fill="none" stroke="#000080" stroke-width=".2"/>
<path d="M118.2 153.4v1.2" fill="none" stroke="#000080" stroke-width=".25"/>
<circle cx="118.2" cy="153.4" r=".48" fill="#000080"/>
<circle cx="118.2" cy="153.4" r=".48" fill="none" stroke="#000080" stroke-width=".2"/>
<path d="M238.8 55.4h23.9M118.2 161.7v2.4" fill="none" stroke="#000080" stroke-width=".25"/>
<circle cx="249.6" cy="55.4" r=".48" fill="#000080"/>
<circle cx="249.6" cy="55.4" r=".48" fill="none" stroke="#000080" stroke-width=".2"/>
<path d="M249.6 55.4v2.4M249.6 63.8v1.2" fill="none" stroke="#000080" stroke-width=".25"/>
<circle cx="249.6" cy="55.4" r=".48" fill="#000080"/>
<circle cx="249.6" cy="55.4" r=".48" fill="none" stroke="#000080" stroke-width=".2"/>
<path d="M226.9 146.2h9.5v14.3h-9.5z" fill-rule="evenodd" fill="#ffffb0"/>
<path d="M226.9 146.2h9.5v14.3h-9.5z" fill="none" stroke="#800000" stroke-width=".25"/>
<path d="M229.4 148.6v4.8M230.3 148.6h2.7v4.8h-2.7zM233.8 148.6v4.8" fill="none" stroke="#00f" stroke-width=".72"/>
<path d="M226.9 151h2.4M234 151h2.4" fill="none" stroke="#00f" stroke-width=".25"/>
<path d="M224.5 151h2.4M236.4 151h2.4M236.4 155.8h2.4M236.4 158.2h2.4" fill="none" stroke="#000" stroke-width=".25"/>
<g font-size="5.2" fill="#000080">
<text x="9.5" y="28.1">GNSS &amp; ANTENNA</text>
<text x="129.1" y="28.1">FUEL GAUGE</text>
<text x="9.5" y="90.2">LEDs</text>
<text x="88.3" y="90.2">BOOT BUTTON</text>
<text x="160" y="90.2">CHIP RESET</text>
<text x="11.9" y="145.1">FLASH 16MB</text>
<text x="160" y="145.1">CRYSTAL 40MHz</text>
</g>
<g font-size="2.2">
<text x="35.9" y="20.4">1</text>
<text x="104.4" y="20.4">2</text>
<text x="173.1" y="20.4">3</text>
<text x="241.7" y="20.4">4</text>
<text x="28.2" y="34.4" transform="rotate(-90 28.2 34.4)">1</text>
<text x="37.7" y="34.4" transform="rotate(-90 37.7 34.4)">1</text>
<text x="53.3" y="33.5">17</text>
<text x="58.9" y="34.7">VCC</text>
<text x="77.9" y="34.7">SAFEBOOT</text>
<text x="92.6" y="33.5">8</text>
<text x="3.9" y="40.6">A</text>
<text x="28.2" y="41.7" transform="rotate(-90 28.2 41.7)">2</text>
<text x="37.7" y="41.7" transform="rotate(-90 37.7 41.7)">2</text>
<text x="54.4" y="38.3">3</text>
<text x="58.9" y="39.5">V BCKP</text>
<text x="82.5" y="39.5">RESET</text>
<text x="92.6" y="38.3">18</text>
<text x="201.5" y="41.9">VDD</text>
<text x="209.6" y="40.6">B3</text>
<text x="273.9" y="40.6">A</text>
<text x="53.3" y="47.8">12</text>
<text x="54.4" y="43.1">2</text>
<text x="58.9" y="44.2">V IO</text>
<text x="81.3" y="44.2">EXTINT</text>
<text x="92.6" y="43.1">19</text>
<text x="92.6" y="47.8">13</text>
<text x="163.2" y="47.8">1</text>
<text x="175" y="47.8">2 BIN</text>
<text x="184.5" y="47.8">B1</text>
<text x="190.3" y="44.2">BAT</text>
<text x="198.9" y="46.6">GPOUT</text>
<text x="209.6" y="45.4">A1</text>
<text x="54.4" y="50.2">9</text>
<text x="58.9" y="51.4">SDA</text>
<text x="59.4" y="49">SCL</text>
<text x="84.5" y="53.8">GND</text>
<text x="84.7" y="49">TXD</text>
<text x="92.6" y="52.6">1</text>
<text x="184.3" y="50.2">C2</text>
<text x="190.3" y="49">BIN</text>
<text x="190.3" y="51.4">SRX</text>
<text x="53.3" y="59.8">14</text>
<text x="54.4" y="55">7</text>
<text x="58.9" y="56.2">TIMEPULSE</text>
<text x="84.5" y="56.2">GND</text>
<text x="84.5" y="58.5">GND</text>
<text x="92.6" y="55">4</text>
<text x="92.6" y="57.4">5</text>
<text x="92.6" y="59.8">6</text>
<text x="184.2" y="57.4">A2</text>
<text x="184.3" y="55">A3</text>
<text x="190.3" y="58.5">SDA</text>
<text x="190.8" y="56.2">SCL</text>
<text x="209.6" y="59.8">B2</text>
<text x="249.1" y="58.3" transform="rotate(-90 249.1 58.3)">2</text>
<text x="58.9" y="61">RXD</text>
<text x="84.5" y="61">GND</text>
<text x="84.5" y="63.3">GND</text>
<text x="84.5" y="65.7">GND</text>
<text x="92.6" y="62.1">10</text>
<text x="92.6" y="64.6">11</text>
<text x="202.2" y="61">VSS</text>
<text x="202.2" y="63.3">VSS</text>
<text x="209.6" y="62.1">C1</text>
<text x="249.1" y="65.3" transform="rotate(-90 249.1 65.3)">1</text>
<text x="84.5" y="68.1">GND</text>
<text x="84.5" y="70.5">GND</text>
<text x="92.6" y="66.9">15</text>
<text x="92.6" y="69.3">16</text>
<text x="92.6" y="71.7">20</text>
<text x="84.5" y="72.9">GND</text>
<text x="4.1" y="86">B</text>
<text x="274" y="86">B</text>
<text x="245.5" y="94.2" transform="rotate(-90 245.5 94.2)">2</text>
<text x="107" y="98.9" transform="rotate(-90 107 98.9)">2</text>
<text x="59.3" y="102.7">1</text>
<text x="71.1" y="102.7">2</text>
<text x="185.8" y="103.7" transform="rotate(-90 185.8 103.7)">2</text>
<text x="245.5" y="105.9" transform="rotate(-90 245.5 105.9)">1</text>
<text x="107" y="110.7" transform="rotate(-90 107 110.7)">1</text>
<text x="121.3" y="113.2" transform="rotate(-90 121.3 113.2)">4</text>
<text x="130.9" y="113.2" transform="rotate(-90 130.9 113.2)">2</text>
<text x="185.8" y="110.7" transform="rotate(-90 185.8 110.7)">1</text>
<text x="207.3" y="109.9">5</text>
<text x="211.8" y="111.1">VDD</text>
<text x="228.2" y="111.1">RESET</text>
<text x="238.3" y="109.9">1</text>
<text x="71.1" y="119.5">2</text>
<text x="121.3" y="118" transform="rotate(-90 121.3 118)">3</text>
<text x="130.9" y="117.9" transform="rotate(-90 130.9 117.9)">1</text>
<text x="207.2" y="117.1">2</text>
<text x="211.8" y="118.3">MR</text>
<text x="230.1" y="118.3">GND</text>
<text x="230.5" y="115.9">PAD</text>
<text x="238.3" y="117.1">4</text>
<text x="238.3" y="114.7">3</text>
<text x="181" y="125.1" transform="rotate(-90 181 125.1)">3</text>
<text x="181" y="120.4" transform="rotate(-90 181 120.4)">4</text>
<text x="190.6" y="125.1" transform="rotate(-90 190.6 125.1)">1</text>
<text x="190.6" y="120.4" transform="rotate(-90 190.6 120.4)">2</text>
<text x="4" y="131.4">C</text>
<text x="273.9" y="131.4">C</text>
<text x="91.8" y="154.1">VCC</text>
<text x="99.8" y="152.9">8</text>
<text x="117.7" y="155" transform="rotate(-90 117.7 155)">2</text>
<text x="185.9" y="150.5">1</text>
<text x="197.7" y="150.5">2</text>
<text x="212" y="155.5" transform="rotate(-90 212 155.5)">2</text>
<text x="238.3" y="150.5">3</text>
<text x="238.3" y="155.3">2</text>
<text x="253.9" y="154.4" transform="rotate(-90 253.9 154.4)">2</text>
<text x="52.2" y="157.7">1</text>
<text x="56.6" y="158.9">/CS</text>
<text x="212" y="161.8" transform="rotate(-90 212 161.8)">1</text>
<text x="230.1" y="156.5">GND</text>
<text x="230.1" y="158.9">GND</text>
<text x="238.3" y="157.7">4</text>
<text x="253.9" y="160.7" transform="rotate(-90 253.9 160.7)">1</text>
<text x="52" y="167.3">5</text>
<text x="57" y="163.7">CLK</text>
<text x="117.7" y="162.1" transform="rotate(-90 117.7 162.1)">1</text>
<text x="56.6" y="168.4">DI(IO0)</text>
<text x="56.6" y="170.8">DO(IO1)</text>
<text x="56.6" y="173.2">/WP(IO2)</text>
<text x="4" y="176.8">D</text>
<text x="56.6" y="175.6">/HOLD/RESET(IO3)</text>
<text x="99.8" y="179.2">4</text>
<text x="189.8" y="176.8">Title</text>
<text x="273.9" y="176.8">D</text>
<text x="91.6" y="180.4">GND</text>
<text x="189.8" y="184">Size</text>
<text x="201.8" y="184">Number</text>
<text x="249.6" y="184">Revision</text>
<text x="189.8" y="191.1">Date:</text>
<text x="191" y="187.5">A4</text>
<text x="200.6" y="191.1">10/29/2026</text>
<text x="237.6" y="191.1">Sheet of</text>
<text x="35.9" y="197.1">1</text>
<text x="104.4" y="197.1">2</text>
<text x="173.1" y="197.1">3</text>
<text x="189.8" y="193.5">File:</text>
<text x="200.6" y="193.5">C:\Users\..\Extra_Peripherals.SchDoc</text>
<text x="237.6" y="193.5">Drawn By:</text>
<text x="241.7" y="197.1">4</text>
</g>
<g font-size="2.2" fill="#800000">
<text x="15.1" y="31.1">VCC3V3</text>
<text x="105" y="39.5">RESET_N_GNSS</text>
<text x="218.1" y="38.3">VCC3V3</text>
<text x="26.3" y="47.8">GND</text>
<text x="35.9" y="47.8">GND</text>
<text x="105" y="44.2">EXTINT_GNSS</text>
<text x="174.3" y="43.1">VDD_BATC3</text>
<text x="224.5" y="46.6">IO_GAUGE</text>
<text x="22.6" y="53.8">SDA_GNSS</text>
<text x="22.6" y="51.4">SCL_GNSS</text>
<text x="235.3" y="52.6">V_BAT</text>
<text x="21.5" y="56.2">TIMEPULSE</text>
<text x="152.9" y="57.4">GND</text>
<text x="163.3" y="56.2">SCL_GAUGE</text>
<text x="163.8" y="58.5">SDA_GAUGE</text>
<text x="261.5" y="55">VDD_BAT</text>
<text x="215" y="71.7">GND</text>
<text x="247.2" y="70.5">GND</text>
<text x="98" y="81.3">GND</text>
<text x="103.4" y="95.6">VCC3V3</text>
<text x="242" y="90.8">VCC3V3</text>
<text x="24.6" y="100.4">VCC3V3</text>
<text x="182.2" y="99.2">VCC3V3</text>
<text x="45.3" y="102.7">PWR_LED_RES</text>
<text x="79.2" y="104">GND</text>
<text x="253.1" y="111.1">CHIP_PU</text>
<text x="45.3" y="119.5">IO_LED_RES 1</text>
<text x="90.7" y="115.9">BOOT</text>
<text x="183.9" y="117.1">GND</text>
<text x="195.8" y="117.1">M_RESET</text>
<text x="16.2" y="120.6">IO_LED</text>
<text x="79.2" y="120.6">GND</text>
<text x="141" y="121.9">GND</text>
<text x="243.7" y="126.7">GND</text>
<text x="176.8" y="136.2">GND</text>
<text x="102.7" y="152.9">VDD_SPI</text>
<text x="124.9" y="150.5">VCC3V3</text>
<text x="167.1" y="151.7">XTAL_P</text>
<text x="200.6" y="150.5">CRYS_IN_POST_INDUC 1</text>
<text x="260.3" y="151.7">XTAL_N</text>
<text x="19" y="158.9">SPICS0</text>
<text x="47.7" y="157.7">CS</text>
<text x="19" y="163.7">SPICLK</text>
<text x="47.7" y="162.5">CLK6</text>
<text x="47.7" y="167.3">DI</text>
<text x="210.2" y="167.3">GND</text>
<text x="246" y="166">GND GND</text>
<text x="19" y="168.4">SPID</text>
<text x="19" y="170.8">SPIQI</text>
<text x="19" y="173.2">SPIWP</text>
<text x="47.7" y="169.6">DO 2</text>
<text x="47.7" y="172">WP 3</text>
<text x="115.9" y="170.8">GND</text>
<text x="19" y="175.6">SPIHD</text>
<text x="47.7" y="174.4">HD 7</text>
<text x="105.1" y="191.1">GND</text>
</g>
<g font-size="2.2" fill="#000080">
<text x="31" y="35.9">10µF</text>
<text x="40.6" y="35.9">100nF</text>
<text x="57.3" y="31.1">MD1</text>
<text x="30.7" y="38.1">C18</text>
<text x="40.3" y="38.1">C19</text>
<text x="188.6" y="38.3">U6</text>
<text x="165.9" y="46.7">R8</text>
<text x="169.5" y="46.6">10k</text>
<text x="251.7" y="64.3">1µF</text>
<text x="251.7" y="61.9">C32</text>
<text x="188.6" y="66.9">*</text>
<text x="57.3" y="76.5">IC GNSS ANTENNA SAM-M10Q-00B</text>
<text x="37.9" y="97.5">DS1</text>
<text x="246.9" y="100.1">10k</text>
<text x="246.9" y="97.7">R9</text>
<text x="37.9" y="107.8">HSMR-C190</text>
<text x="61.1" y="106.6">R11</text>
<text x="108.4" y="104.9">10k</text>
<text x="108.4" y="102.5">R10</text>
<text x="188.4" y="107.3">C20</text>
<text x="210.1" y="107.5">U7</text>
<text x="188.4" y="109.7">100nF</text>
<text x="37.9" y="114.2">DS2</text>
<text x="37.9" y="124.5">LTST-C190GKT</text>
<text x="61.1" y="123.3">R12</text>
<text x="121.8" y="121.9">SW1</text>
<text x="210.1" y="121.9">IC MR TLV803EA29DPWR</text>
<text x="181.5" y="129">SW2</text>
<text x="226.6" y="145.8">Y1</text>
<text x="54.9" y="150.5">U8</text>
<text x="187.9" y="153.6">L2</text>
<text x="38.1" y="157.7">R13</text>
<text x="120.3" y="161">1µF</text>
<text x="120.3" y="158.7">C33</text>
<text x="215.1" y="160.8">C22</text>
<text x="256.7" y="156.5">18pF</text>
<text x="257" y="159.6">C21</text>
<text x="38.1" y="162.5">R14</text>
<text x="38.1" y="167.3">R15</text>
<text x="205.4" y="162.5">18pF</text>
<text x="38.1" y="169.6">R16</text>
<text x="38.1" y="172">R17</text>
<text x="38.1" y="174.4">R18</text>
<text x="54.9" y="184">FLASH 128MB W25Q128JVSIQ</text>
</g>
</svg>
